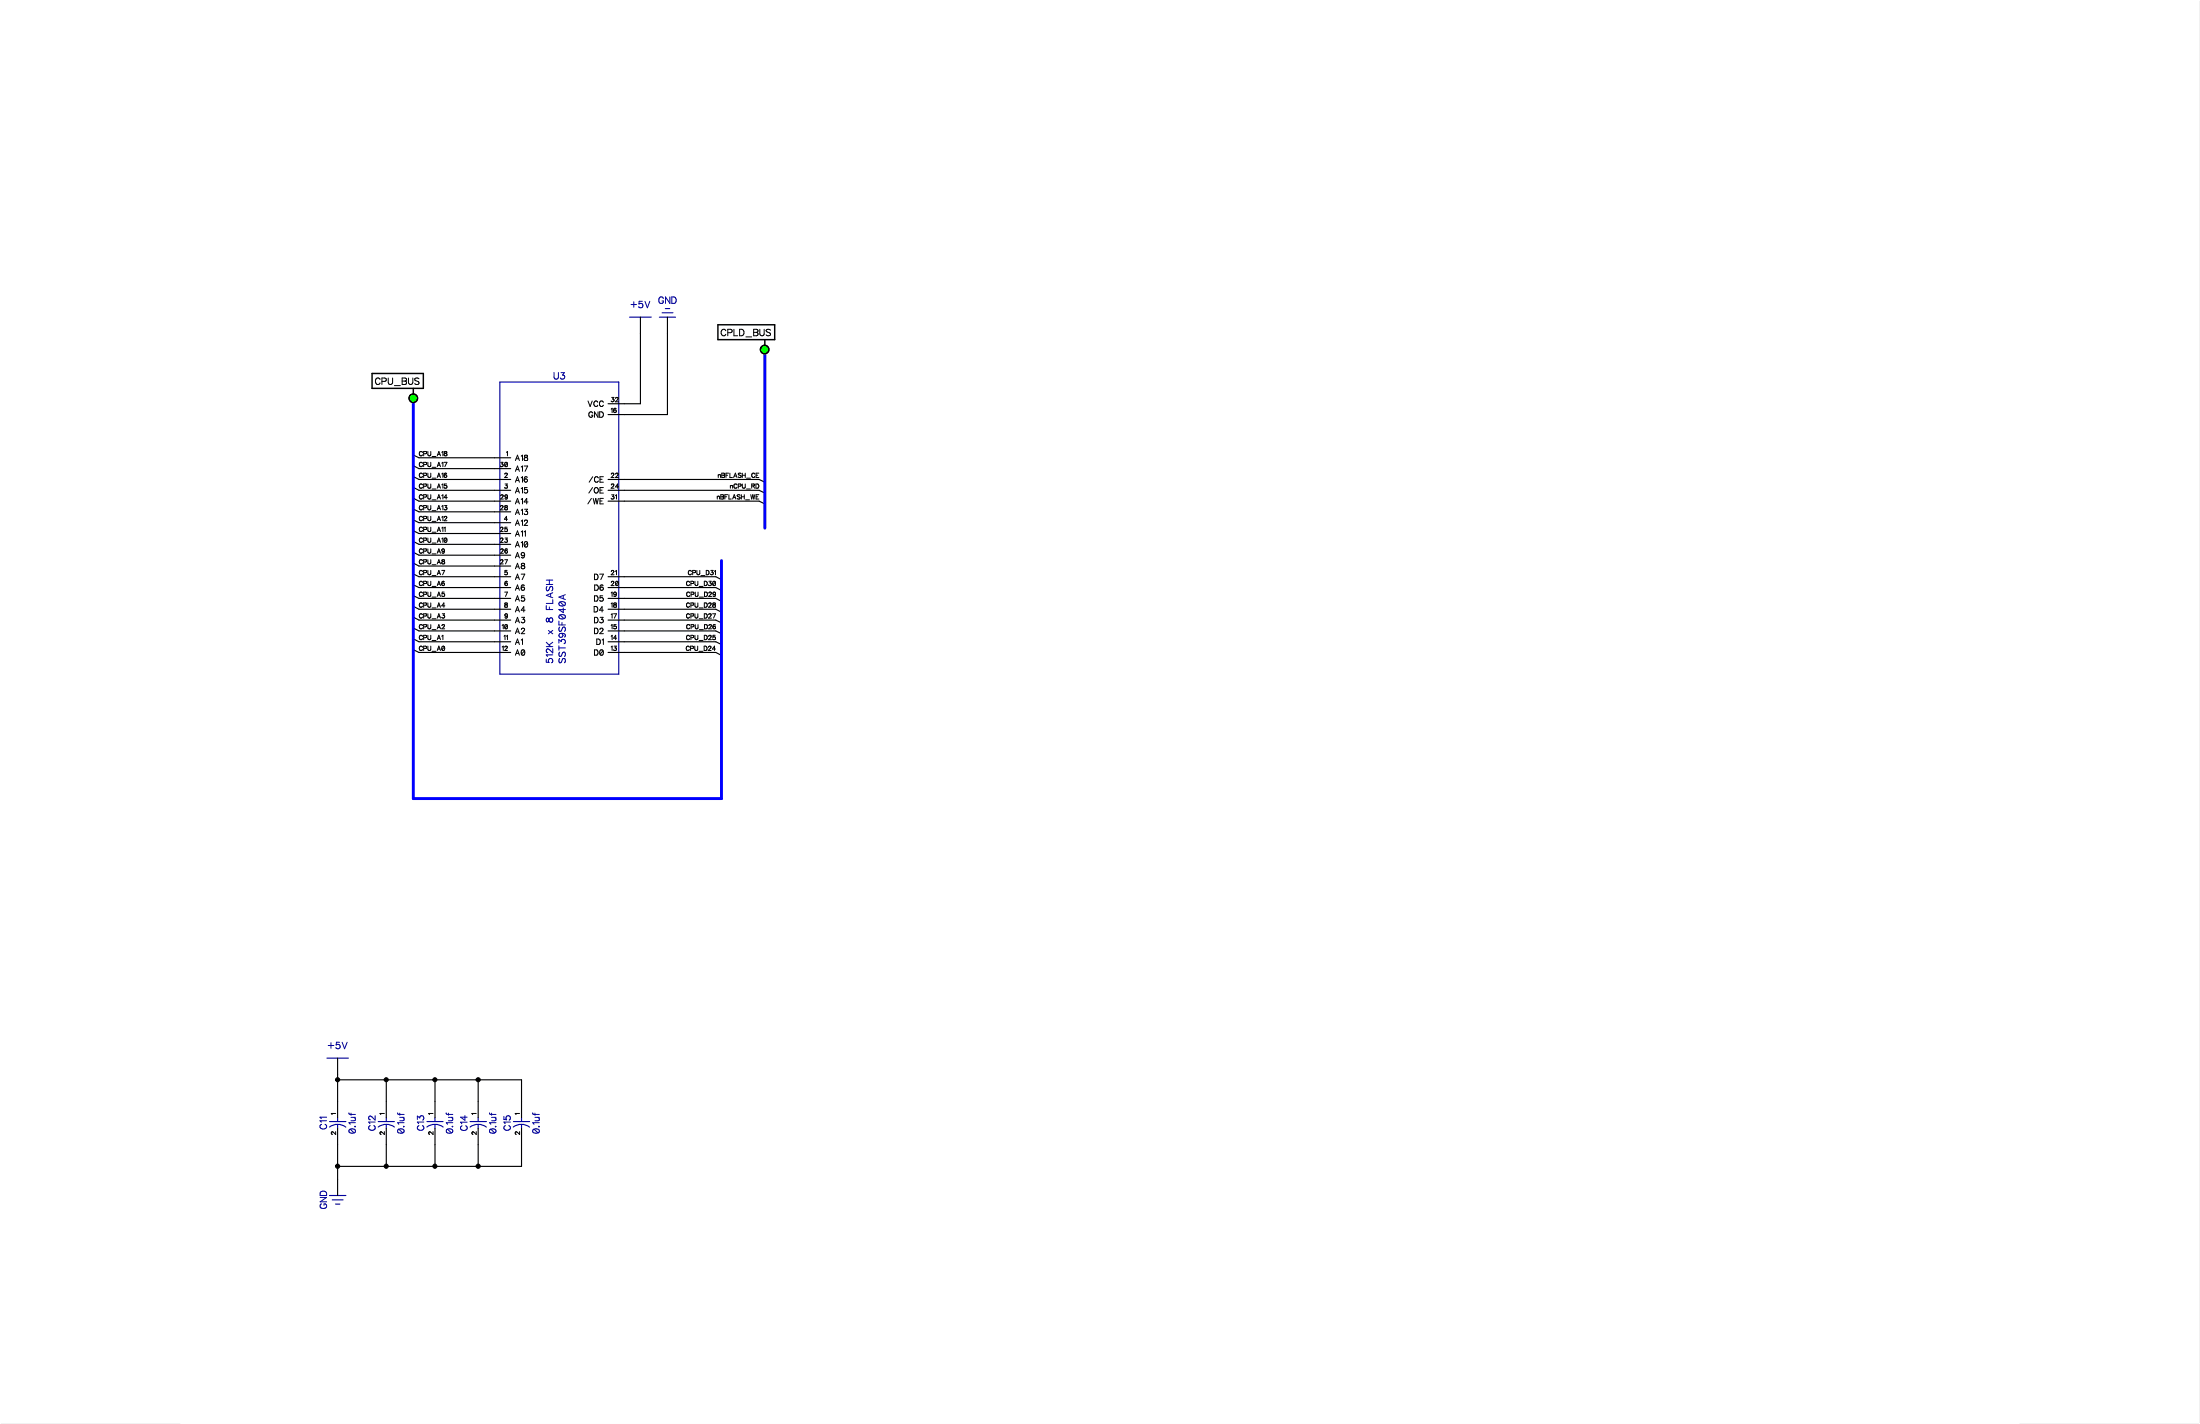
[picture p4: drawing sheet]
<svg xmlns="http://www.w3.org/2000/svg" width="432mm" height="279mm" viewBox="0 0 432 279" stroke-linecap="round" stroke-linejoin="round" font-family="sans-serif">
<g fill="#000" stroke="#000" stroke-width=".2">
<path d="M0 0h431.8v279.4h-431.8z"/>
<circle cx="66.3" cy="211.9" r=".41"/>
<circle cx="75.8" cy="211.9" r=".4"/>
<circle cx="85.4" cy="211.9" r=".4"/>
<circle cx="93.8" cy="211.9" r=".41"/>
<circle cx="66.3" cy="228.8" r=".41"/>
<circle cx="75.8" cy="228.8" r=".41"/>
<circle cx="85.4" cy="228.8" r=".41"/>
<circle cx="93.9" cy="228.8" r=".41"/>
</g>
<g fill="#fff" stroke="#fff" stroke-width=".2">
<path d="M0 0h431.8v279.4h-431.8z"/>
<path d="M35.5 0h360.8v279.4h-360.8z"/>
</g>
<g fill="none" stroke="#000" stroke-width=".2">
<path d="M74.6 74.5a.46 .46 0 0 0-.5-.3 .46 .46 0 0 0-.4 .4v.4a.45 .45 0 0 0 .4 .4 .45 .45 0 0 0 .5-.3M75 74.8h.7l.1-.4-.3-.2h-.5v1.2M76.2 74.2v.9a.43 .43 0 0 0 .4 .3 .43 .43 0 0 0 .5-.3v-.9M77.4 75.7h1.2M78.9 74.2h.6l.3 .2-.1 .2-.2 .2 .3 .2-.1 .4h-.8zM78.9 74.8h.6M80.2 74.2v.9l.3 .3 .5-.2v-1M82.2 74.3l-.3-.1-.5 .1 .1 .3 .6 .3v.5h-.4l-.3-.2M115.4 78.7l.4 1.1 .4-1.1M117.3 78.9a.39 .39 0 0 0-.4-.2 .39 .39 0 0 0-.3 .4 .45 .45 0 0 0 .1 .6 .45 .45 0 0 0 .6-.1v-.1M118.4 78.9a.39 .39 0 0 0-.4-.2 .39 .39 0 0 0-.3 .4v.2a.39 .39 0 0 0 .3 .5 .39 .39 0 0 0 .4-.3M120 78h.5l-.3 .3a.29 .29 0 0 1 .3 .5 .29 .29 0 0 1-.5-.1"/>
<path d="M120.8 78.2l.4-.2 .1 .2-.5 .6h.6M142.5 64.9a.48 .48 0 0 0-.6-.3 .48 .48 0 0 0-.4 .5v.3a.48 .48 0 0 0 .4 .5 .48 .48 0 0 0 .6-.3M142.8 65.3l.8-.1 .1-.2-.1-.3-.8-.1v1.3M144 64.6v1.3h.8M145.2 64.6h.4a.68 .68 0 0 1 .4 .6 .68 .68 0 0 1-.4 .7h-.4zM146.4 66.1h1.1M147.9 64.6l.8 .1v.4l-.2 .1 .3 .3-.1 .3-.8 .1zM147.9 65.2h.6M149.1 64.6v.9l.4 .4 .3-.1 .2-.3v-.9M151.2 64.8l-.3-.2a.39 .39 0 0 0-.5 .3l.8 .6v.2l-.3 .2-.5-.2M82.9 88.8l-.1-.2a.39 .39 0 0 0-.5 .5 .39 .39 0 0 0 .6 .1M82.9 90.9l-.1-.2a.41 .41 0 0 0-.5 .4 .41 .41 0 0 0 .5 .4l.1-.2"/>
<path d="M82.9 93a.36 .36 0 0 0-.5 0 .36 .36 0 0 0 0 .5 .36 .36 0 0 0 .5 0M82.9 95.2a.36 .36 0 0 0-.5-.1 .36 .36 0 0 0 0 .5 .36 .36 0 0 0 .5 0M82.9 97.3a.38 .38 0 0 0-.6-.1 .38 .38 0 0 0 .1 .6l.3 .1 .2-.2M82.9 99.4a.38 .38 0 0 0-.6-.1 .38 .38 0 0 0 .1 .6l.3 .1 .2-.1M83.2 89h.5v-.4h-.5v.8M83.2 91.2l.5-.1v-.4h-.5v.9M83.2 93.3l.5-.1v-.3l-.5-.1v.9M83.2 95.4l.5-.1v-.3h-.5v.8M83.2 97.5h.5v-.3l-.5-.1v.8M83.2 99.6h.5v-.3l-.5-.1v.8M84 88.6v.7l.2 .1 .3-.1 .1-.7M84 90.7v.7l.2 .2 .3-.2 .1-.7"/>
<path d="M84 92.8v.8l.2 .1 .3-.1 .1-.8M84 95v.7l.2 .1 .3-.1 .1-.7M84 97.1v.6l.2 .2 .3-.1 .1-.7M84 99.2v.7l.2 .1 .3-.1 .1-.7M84.8 98.1h.8M84.8 95.9h.8M84.8 93.8h.8M84.8 91.7h.8M84.8 89.6h.8M85.8 97.9l.3-.8 .4 .8M85.8 95.8l.3-.8 .4 .8M85.8 93.7l.3-.9 .4 .9"/>
<path d="M85.8 91.6l.3-.9 .4 .9M85.8 89.4l.3-.8 .4 .8M85.9 99.8h.4M85.9 97.6h.4M85.9 95.5h.4M85.9 93.4h.4M85.9 91.3h.4M85.9 89.2h.4M86.7 88.7l.2-.1v.8M86.7 90.9l.2-.2v.9M86.7 93l.2-.2v.9M86.7 95.1l.2-.1v.8"/>
<path d="M86.7 97.3l.2-.2v.8M86.7 99.3l.2-.1v.8M87.2 93.4l.2 .3 .3-.3M87.2 93.4l.2-.2 .3 .2M87.2 90.7h.5l-.4 .9M87.2 88.6v.3l.5 .2a.27 .27 0 0 1-.2 .4 .27 .27 0 0 1-.3-.4l.5-.3v-.2zM87.2 99.2h.5l-.3 .3a.28 .28 0 0 1 .3 .3 .28 .28 0 0 1-.2 .3 .28 .28 0 0 1-.3-.2M87.7 93l-.4-.1-.1 .5M87.7 95h-.5v.3a.3 .3 0 0 1 .5 0 .3 .3 0 0 1-.1 .5 .3 .3 0 0 1-.4-.2M87.7 93.4h.1M87.8 97.6h-.6l.4-.5v.8M98.2 99.4l.2-.2 .3 .1-.5 .7h.6"/>
<path d="M98.3 97.3a.27 .27 0 0 1 .2-.2 .27 .27 0 0 1 .3 .2l-.6 .6h.6M98.3 90.7h.4l-.2 .3 .2 .1 .1 .2-.3 .3-.3-.2M99.1 93l.2-.2 .2 .1v.3l-.4 .5h.5M99.1 99.3v.2l.5 .3a.27 .27 0 0 1-.3 .3 .27 .27 0 0 1-.2-.3l.5-.4-.2-.2zM99.1 95h.5l-.3 .3a.28 .28 0 0 1 .3 .2 .28 .28 0 0 1-.2 .3 .28 .28 0 0 1-.3-.2M99.4 88.7l.2-.1v.8M99.6 90.9l-.1-.2h-.3l-.1 .7M99.6 90.9l-.1 .6h-.3l-.1-.1M99.6 100h-.1M99.6 90.9l-.5 .5M99.6 97.3l-.1 .6-.4-.1M101.2 98.9l.4-1.1 .3 1.1"/>
<path d="M101.2 96.7l.4-1 .3 1M101.2 94.6l.4-1.1 .3 1.1M101.2 92.5l.4-1.1 .3 1.1M101.2 90.4l.4-1.1 .3 1.1M101.3 98.5h.5M101.3 96.4h.5M101.3 94.3h.5M101.3 92.1h.5M101.3 90h.5M102.3 89.5l.3-.2v1.1M102.3 91.6l.3-.2v1.1M102.3 93.8l.3-.3v1.1"/>
<path d="M102.3 95.9l.3-.2v1M102.3 98l.3-.2v1.1M102.9 96.5v.1M102.9 91.4h.7l-.5 1.1M102.9 96.6l.1 .1M103 89.3v.4l.4 .1 .2 .2a.33 .33 0 0 1-.4 .4 .33 .33 0 0 1-.3-.5l.6-.3v-.3zM103 99.9h.5l-.3 .4a.36 .36 0 0 1 .4 .4 .36 .36 0 0 1-.3 .3 .36 .36 0 0 1-.4-.2M103.5 93.7l-.3-.2a.6 .6 0 0 0-.3 .8M103.5 95.7h-.5l-.1 .4a.37 .37 0 0 1 .6 0 .37 .37 0 0 1 0 .5 .37 .37 0 0 1-.5 .1M103.6 98.5h-.7l.5-.7v1.1M116.1 97.8l-.7 1.1M116.3 95.7l-.7 1"/>
<path d="M116.3 93.5l-.7 1.1M116.3 81.1a.39 .39 0 0 0-.4-.3 .39 .39 0 0 0-.3 .4 .45 .45 0 0 0 .1 .6 .45 .45 0 0 0 .6-.1v-.2h-.2M116.4 97.8l.3 1.1 .2-1.1 .3 1.1 .2-1.1M116.8 95.7a.49 .49 0 0 1 .7 .5 .49 .49 0 0 1-.8 .4l-.1-.5zM117.4 80.8v1.1l-.7-1.1v1.1M117.4 93.8a.39 .39 0 0 0-.4-.3 .39 .39 0 0 0-.3 .4v.3a.39 .39 0 0 0 .3 .4 .39 .39 0 0 0 .4-.2M117.7 80.8h.3a.57 .57 0 0 1 .4 .5 .57 .57 0 0 1-.4 .6h-.3zM117.8 94h.4M117.8 96.2h.4M117.8 98.3h.4M118.4 93.5h-.6v1.1h.6M118.4 95.7h-.6v1h.6"/>
<path d="M118.4 97.8h-.6v1.1h.6M120 80.3l.1-.2v.9M120 95.1l.3-.1 .2 .2-.5 .6h.5M120 95.1v.1M120 97.1h.5l-.3 .3a.28 .28 0 0 1 .3 .3 .28 .28 0 0 1-.2 .3 .28 .28 0 0 1-.3-.2M120 92.9v.1M120.1 92.9h.3M120.1 92.9h-.1M120.4 92.9h.1M120.4 92.9v.4l-.4 .4h.5M120.8 97.3l.2-.2v.8M120.8 93l.2-.2 .3 .2-.5 .7h.6"/>
<path d="M120.9 80.2l-.3-.1-.2 .6M121.4 95.5h-.6l.4-.5v.8M140.8 97.3v.6M140.8 97.5l.2-.2 .2 .1v.5M141 93.3l.4-.1v.5M141 93.1v.6M141.5 97.1h.3l.2 .2-.2 .2 .2 .1v.3h-.5zM141.5 97.5h.3M141.7 92.8l.5 .1v.3h-.2l.2 .3-.2 .2h-.3zM141.7 93.2h.3M142.3 97.5h.3M142.5 93.2h.3"/>
<path d="M142.8 97.1h-.5v.8M143 92.8h-.5v.9M143.1 97.1v.8h.4M143.3 92.8v.9h.5M143.4 95.4l.4-.1v.5M143.4 95.2v.6M143.8 97.9l.3-.8 .3 .8M143.9 97.6h.4M144 93.7l.3-.9 .4 .9M144.1 93.4h.4M144.7 95.2a.34 .34 0 0 0-.5-.2 .34 .34 0 0 0-.2 .5 .31 .31 0 0 0 .3 .3 .31 .31 0 0 0 .4-.2M144.9 95.4h.4l.2-.3-.6-.1v.8"/>
<path d="M144.9 93.1l.1 .1M145 93.2l.4 .1 .1 .3-.2 .1-.4-.1M145.3 97.2l-.2-.1-.4 .1 .1 .2 .4 .2v.3l-.5-.1M145.5 93l-.5-.1-.1 .2M145.5 97.1v.8M145.5 97.5h.6M145.7 95v.6l.3 .2 .2-.1 .1-.7M145.7 93.2h.6M145.7 92.8v.9M146.1 97.1v.8M146.3 92.8v.9M146.3 98.1h.8"/>
<path d="M146.5 95.9h.8M146.5 93.8h.8M147.4 97.1l.1 .8 .3-.8 .2 .8 .1-.8M147.5 95.3h.6v-.3h-.6v.8M147.8 95.3l.3 .5M148.1 93a.34 .34 0 0 0-.4-.1 .34 .34 0 0 0-.2 .4 .31 .31 0 0 0 .3 .4 .31 .31 0 0 0 .3-.2M148.4 95h.3a.44 .44 0 0 1 .2 .4 .44 .44 0 0 1-.2 .4h-.3zM148.4 93.2h.3M148.4 97.5h.3M148.9 97.1h-.5v.8h.5M148.9 92.8h-.5v.9h.5M82.9 101.5l-.1-.2a.39 .39 0 0 0-.5 .5 .39 .39 0 0 0 .6 .2"/>
<path d="M82.9 103.6l-.1-.1a.41 .41 0 0 0-.5 .4 .41 .41 0 0 0 .5 .4l.1-.2M82.9 105.8a.36 .36 0 0 0-.5-.1 .36 .36 0 0 0 0 .5 .36 .36 0 0 0 .5 0M82.9 107.9a.36 .36 0 0 0-.5-.1 .36 .36 0 0 0 0 .6 .36 .36 0 0 0 .5-.1M82.9 110a.36 .36 0 0 0-.5 0 .36 .36 0 0 0 0 .5 .36 .36 0 0 0 .5 0M82.9 112.1a.38 .38 0 0 0-.6 0 .38 .38 0 0 0 .1 .5l.3 .2 .2-.2M82.9 114.3a.32 .32 0 0 0-.3-.3 .32 .32 0 0 0-.3 .4l.2 .5h.3l.1-.2M82.9 116.4l-.1-.2a.39 .39 0 0 0-.5 .4 .39 .39 0 0 0 .6 .2M82.9 118.5l-.1-.2a.39 .39 0 0 0-.5 .4 .39 .39 0 0 0 .6 .3v-.1M83.2 101.8l.5-.1v-.4h-.5v.9M83.2 103.9h.5v-.4l-.5-.1v.9M83.2 106h.5v-.4h-.5v.8M83.2 108.1h.5v-.3l-.5-.1v.9"/>
<path d="M83.2 110.3l.5-.1v-.3l-.5-.1v.8M83.2 112.4l.5-.1v-.3l-.5-.1v.9M83.2 114.5h.5v-.4l-.5-.1v.9M83.2 116.6h.5v-.4h-.5v.8M83.2 118.7h.5v-.3l-.5-.1v.9M84 101.3v.7l.2 .2 .3-.2 .1-.7M84 103.4v.8l.2 .1 .3-.1 .1-.8M84 105.6v.7l.2 .1 .3-.1 .1-.7M84 107.7v.7l.2 .2 .3-.2 .1-.7M84 109.8v.8h.2h.3l.1-.8M84 111.9v.7l.2 .2 .3-.2 .1-.7M84 114v.8l.2 .1 .3-.1 .1-.8"/>
<path d="M84 116.2v.7l.2 .1 .3-.1 .1-.7M84 118.3v.7l.2 .2 .3-.2 .1-.7M84.8 119.3h.8M84.8 117.2h.8M84.8 115.1h.8M84.8 112.9h.8M84.8 110.8h.8M84.8 108.7h.8M84.8 106.6h.8M84.8 104.4h.8M84.8 102.3h.8M84.8 100.2h.8"/>
<path d="M85.8 119.2l.3-.9 .4 .9M85.8 117l.3-.8 .4 .8M85.8 114.9l.3-.9 .4 .9M85.8 112.8l.3-.9 .4 .9M85.8 110.6l.3-.8 .4 .8M85.8 108.6l.3-.9 .4 .9M85.8 106.4l.3-.8 .4 .8M85.8 104.3l.3-.9 .4 .9M85.8 102.2l.3-.9 .4 .9M85.8 100l.3-.8 .4 .8M85.9 118.9h.4M85.9 116.7h.4"/>
<path d="M85.9 114.6h.4M85.9 112.5h.4M85.9 110.4h.4M85.9 108.3h.4M85.9 106.1h.4M85.9 104h.4M85.9 101.9h.4M86.7 101.5l.2-.2v.9M86.7 103.6l.2-.2v.9M86.7 105.7l.2-.1v.8M86.7 111.9h.6l-.4 .9M86.8 109.9l-.1 .1 .6 .4a.28 .28 0 0 1-.3 .3 .28 .28 0 0 1-.3-.4l.5-.3v-.1z"/>
<path d="M86.8 107.7l.4 .1-.1 .4a.26 .26 0 0 1-.3-.1 .26 .26 0 0 1 0-.4zM87.2 103.6l.2-.2v.9M87.2 114.2l-.4-.1-.1 .5M87.2 116.2h-.4l-.1 .4a.3 .3 0 0 1 .5-.1 .3 .3 0 0 1 0 .5 .3 .3 0 0 1-.5-.1M87.2 101.5l.2-.2 .3 .2-.5 .7h.5M87.2 108l-.1 .5-.4-.1M87.3 118.9h-.6l.4-.6v.9M87.7 105.7l-.4-.1-.1 .7M87.7 105.7v.6l-.2 .1-.3-.1M87.7 105.7l-.5 .6M98.2 110l.2-.2 .3 .2-.5 .6h.6M98.2 105.7l.4-.1 .1 .2-.5 .6h.6"/>
<path d="M98.2 103.6l.4-.2 .1 .3-.5 .6h.6M98.2 105.7v.1M98.3 107.9a.27 .27 0 0 1 .2-.2 .27 .27 0 0 1 .3 .2l-.6 .7h.6M99.1 116.2h.5l-.4 .8M99.1 109.8h.5l-.4 .8M99.1 114.6l.2 .3M99.1 108.3l.2 .3M99.1 118.3v.3l.5 .2a.27 .27 0 0 1-.3 .4 .27 .27 0 0 1-.2-.4l.5-.3-.1-.2zM99.1 105.6h.5l-.3 .3a.28 .28 0 0 1 .3 .4 .28 .28 0 0 1-.5 0M99.3 114.9h.1M99.3 114.4h.1M99.3 108.6h.1"/>
<path d="M99.3 114.4l-.2 .2M99.3 108h.1M99.3 108l-.2 .3M99.4 108l.2 .3-.2 .3M99.4 114.4l.2 .2-.2 .3M99.5 111.9h-.4v.4a.29 .29 0 0 1 .4 0 .29 .29 0 0 1 0 .4 .29 .29 0 0 1-.4-.1M99.5 103.4h-.4v.4a.29 .29 0 0 1 .4 0 .29 .29 0 0 1 0 .4 .29 .29 0 0 1-.4-.1M99.6 114.2l-.4-.1-.1 .5M99.6 107.8l-.4-.1-.1 .6M99.6 101.9h-.6l.4-.6v.9M101.2 118l.4-1.1 .3 1.1M101.2 115.8l.4-1 .3 1"/>
<path d="M101.2 113.7l.4-1.1 .3 1.1M101.2 111.6l.4-1.1 .3 1.1M101.2 109.5l.4-1.1 .3 1.1M101.2 107.3l.4-1 .3 1M101.2 105.2l.4-1 .3 1M101.2 103.1l.4-1.1 .3 1.1M101.2 101l.4-1.1 .3 1.1M101.3 119.7h.5M101.3 117.6h.5M101.3 115.5h.5M101.3 113.3h.5M101.3 111.2h.5"/>
<path d="M101.3 109.1h.5M101.3 107h.5M101.3 104.9h.5M101.3 102.7h.5M101.3 100.6h.5M102.3 106.5l.3-.2v1M102.3 108.7h.1M102.3 100.1l.3-.2v1.1M102.3 102.2l.3-.2v1.1M102.3 104.4l.3-.2v1M102.3 112.6h.7l-.5 1.1M102.3 108.7l.3 .4 .4-.4"/>
<path d="M102.3 108.7l.3-.3 .4 .3M102.4 110.6v.3l.6 .2a.34 .34 0 0 1-.1 .5 .34 .34 0 0 1-.5-.1 .34 .34 0 0 1 .1-.5l.4-.1 .1-.2-.3-.2zM102.9 104.4l.2-.2v1M102.9 116.9h-.5l-.1 .4a.38 .38 0 0 1 .6 0 .38 .38 0 0 1 0 .6 .38 .38 0 0 1-.6-.1M102.9 114.9l-.3-.1a.5 .5 0 0 0-.3 .7M102.9 102.3l.2-.3 .3 .1 .1 .1-.6 .9h.7M103 108.7a.54 .54 0 0 1-.4 .8l-.3-.2M103.1 119.7h-.8l.5-.7v1.1M103.5 106.5l-.2-.2h-.3l-.1 .4v.5M103.5 106.5l-.1 .8h-.2l-.3-.1M103.5 106.5l-.6 .7M116.6 119h.4a.58 .58 0 0 1 .3 .5 .58 .58 0 0 1-.3 .6h-.4z"/>
<path d="M116.7 112.6a.58 .58 0 0 1 .6 .4 .58 .58 0 0 1-.1 .7h-.5zM116.7 116.9h.3a.56 .56 0 0 1 .4 .5 .56 .56 0 0 1-.4 .6h-.3zM116.7 114.8h.4a.55 .55 0 0 1 .4 .5 .55 .55 0 0 1-.4 .5h-.4zM117.7 112.6h.7l-.5 1.1M118.3 116.9h-.5v.4a.38 .38 0 0 1 .5 .1 .38 .38 0 0 1 0 .5 .38 .38 0 0 1-.6-.1M118.4 114.9l-.4-.1a.5 .5 0 0 0-.2 .7M118.4 119.7h-.7l.5-.7v1.1M120 116.3l.1-.1v.8M120 118.5l.1-.2v.9M120 114.3l.1-.3 .4 .2-.5 .7h.5M120 112.1l.3-.2 .2 .3-.5 .6h.5M120 112.1h.1"/>
<path d="M120.4 116.4l.3-.2 .3 .3M120.4 116.5l.3 .2 .3-.2M120.4 116.4v.1M120.5 118.3v.3l.5 .2a.28 .28 0 0 1-.3 .4 .28 .28 0 0 1-.2-.4l.5-.3-.1-.2zM120.8 112.1l.2-.2v.9M121 116.5l-.2 .5-.3-.1M121.3 114.2l-.2-.2-.3 .2v.5M121.3 114.2v.7l-.5-.2M121.3 114.2l-.5 .5M135.4 118.5a.31 .31 0 0 0-.4-.2 .31 .31 0 0 0-.3 .3l.1 .4 .2 .2 .4-.3M135.4 114.3l-.3-.3a.42 .42 0 0 0-.4 .5 .42 .42 0 0 0 .5 .4l.2-.2M135.4 116.4a.31 .31 0 0 0-.4-.2 .31 .31 0 0 0-.2 .3v.2a.31 .31 0 0 0 .2 .3 .31 .31 0 0 0 .4-.2"/>
<path d="M135.6 118.7h.5v-.3l-.5-.1v.9M135.6 114.5h.5v-.4l-.5-.1v.9M135.6 116.6h.5l.1-.3-.6-.1v.8M135.7 112.1a.34 .34 0 0 0-.5-.1 .34 .34 0 0 0-.1 .5 .31 .31 0 0 0 .2 .3 .31 .31 0 0 0 .4-.2M136 112.4l.5-.1v-.3l-.5-.1v.9M136.4 118.3v.6l.3 .3 .2-.2 .1-.7M136.4 114v.6l.3 .3 .2-.1 .1-.8M136.5 116.2v.7l.2 .1 .3-.1v-.7M136.8 111.9v.7l.2 .2 .4-.2v-.7M137.2 119.3h.8M137.2 115.1h.8M137.3 117.2h.7"/>
<path d="M137.6 112.9h.8M138.2 118.3h.3a.46 .46 0 0 1 .3 .4 .46 .46 0 0 1-.3 .5h-.3zM138.2 114h.3a.46 .46 0 0 1 .3 .5 .46 .46 0 0 1-.3 .4h-.3zM138.3 116.2h.3a.46 .46 0 0 1 .3 .4 .46 .46 0 0 1-.3 .4h-.3zM138.6 111.9a.44 .44 0 0 1 .6 .4 .44 .44 0 0 1-.6 .5zM139.1 118.5l.3-.2 .2 .3-.5 .6h.5M139.1 116.3l.4-.1 .1 .2-.5 .6h.6M139.1 114h.5l-.2 .4a.28 .28 0 0 1 .2 .4 .28 .28 0 0 1-.5-.1M139.1 116.3v.1M139.5 111.9h.5l-.3 .4h.2M139.9 116.4l.3-.2 .2 .3M139.9 116.5l.2 .2 .3-.2"/>
<path d="M139.9 116.4v.1M139.9 112.3h.1M140 118.3v.3l.4 .2a.27 .27 0 0 1-.2 .4 .27 .27 0 0 1-.3-.4l.5-.3v-.2zM140 112.3a.31 .31 0 0 1-.2 .5 .31 .31 0 0 1-.4-.2M140.2 112.1l.2-.2v.9M140.4 114.2l-.2-.2-.2 .1-.1 .6M140.4 114.2l-.1 .7h-.3l-.1-.2M140.4 114.2l-.5 .5M140.4 116.5l-.1 .5-.3-.1M82.9 127a.38 .38 0 0 0-.6-.1 .38 .38 0 0 0 .1 .6l.3 .1 .2-.2M82.9 120.6a.36 .36 0 0 0-.5 0 .36 .36 0 0 0 0 .5 .36 .36 0 0 0 .5 0M82.9 122.7a.36 .36 0 0 0-.5 0 .36 .36 0 0 0 0 .5 .36 .36 0 0 0 .5 0"/>
<path d="M82.9 124.9a.38 .38 0 0 0-.6-.1 .38 .38 0 0 0 .1 .6l.3 .1 .2-.2M83.2 127.2h.5v-.3l-.5-.1v.8M83.2 120.9l.5-.1v-.3l-.5-.1v.9M83.2 123l.5-.1v-.3h-.5v.8M83.2 125.1h.5v-.4h-.5v.8M84 126.8v.7l.2 .1 .3-.1 .1-.7M84 120.4v.8l.2 .1 .3-.1 .1-.8M84 122.6v.7l.2 .1 .3-.1 .1-.7M84 124.7v.6l.2 .2 .3-.1 .1-.7M84.8 127.8h.8M84.8 125.7h.8M84.8 123.5h.8"/>
<path d="M84.8 121.4h.8M85.8 127.6l.3-.8 .4 .8M85.8 125.5l.3-.8 .4 .8M85.8 123.4l.3-.8 .4 .8M85.8 121.3l.3-.9 .4 .9M85.9 127.3h.4M85.9 125.2h.4M85.9 123.1h.4M85.9 121h.4M86.7 124.8l.2-.1v.8M86.7 122.7a.27 .27 0 0 1 .3-.2 .27 .27 0 0 1 .2 .2l-.5 .7h.6M86.8 120.4h.4l-.2 .3a.28 .28 0 0 1 .3 .4 .28 .28 0 0 1-.4 .2l-.2-.2"/>
<path d="M87.2 126.9l-.2-.1-.3 .1v.6M87.2 126.9v.7l-.5-.1M87.2 126.9l-.5 .6M98.6 126.9l.2-.1v.8M98.6 122.7l.2-.1v.8M98.9 124.8l.2-.1v.8M99.1 127l.2-.2 .2 .1v.2l-.4 .5h.5M99.4 124.8l.2-.1v.8M99.6 122.7l-.1-.1h-.3l-.1 .6M99.6 122.7l-.1 .6h-.3l-.1-.1M99.6 122.7l-.5 .5M99.6 120.7l-.1 .5-.2 .1-.2-.1"/>
<path d="M101.2 128.6l.4-1.1 .3 1.1M101.2 126.5l.4-1.1 .3 1.1M101.2 124.3l.4-1 .3 1M101.2 122.2l.4-1.1 .3 1.1M101.2 120.1l.4-1.1 .3 1.1M101.3 128.2h.5M101.3 126.1h.5M101.3 124h.5M101.3 121.9h.5M102.3 125.6l.3-.2v1.1M102.3 123.5a.33 .33 0 0 1 .3-.3 .33 .33 0 0 1 .4 .3l-.7 .8h.7M102.4 121.1h.6l-.4 .4a.36 .36 0 0 1 .3 .6 .36 .36 0 0 1-.6-.1"/>
<path d="M103 127.7v.7l-.2 .1h-.3l-.2-.1M103 127.7l-.2-.2h-.3l-.2 .2v.7M103 127.7l-.7 .7M116.7 127.5a.58 .58 0 0 1 .6 .3 .58 .58 0 0 1-.1 .7l-.5 .1zM116.7 121.1a.58 .58 0 0 1 .6 .3 .58 .58 0 0 1-.1 .7l-.5 .1zM116.7 123.3a.58 .58 0 0 1 .6 .3 .58 .58 0 0 1-.1 .7h-.5zM117.1 125.4h.4a.58 .58 0 0 1 .3 .5 .58 .58 0 0 1-.3 .6h-.4zM117.8 123.5v-.2h.4l.2 .3-.7 .7h.7M117.8 121.1h.6l-.4 .4a.36 .36 0 0 1 .3 .6 .36 .36 0 0 1-.6-.1M118.2 125.6l.2-.2v1.1M118.4 127.7v.4l-.1 .4h-.4l-.1-.1M118.4 127.7l-.1-.2h-.4l-.2 .5 .1 .4"/>
<path d="M118.4 127.7l-.6 .7M120 126.9l.1-.1v.8M120 120.6l.1-.2v.9M120 122.7l.1-.1v.8M120 124.8l.1-.1v.8M120.4 120.4h.6l-.4 .9M120.5 126.8h.5l-.3 .3a.28 .28 0 0 1 .3 .3 .28 .28 0 0 1-.3 .3 .28 .28 0 0 1-.3-.2M120.9 122.6h-.4v.3a.3 .3 0 0 1 .4 0 .3 .3 0 0 1 0 .5 .3 .3 0 0 1-.5-.2M121 125.2h-.6l.4-.5v.8M135.3 127a.34 .34 0 0 0-.5-.2 .34 .34 0 0 0-.1 .5l.2 .3 .4-.2M135.4 124.9a.34 .34 0 0 0-.5-.2 .34 .34 0 0 0-.2 .5 .31 .31 0 0 0 .3 .3 .31 .31 0 0 0 .4-.2M135.4 120.6a.34 .34 0 0 0-.5-.1 .34 .34 0 0 0-.2 .4 .31 .31 0 0 0 .3 .4 .31 .31 0 0 0 .4-.2"/>
<path d="M135.4 122.7a.34 .34 0 0 0-.5-.1 .34 .34 0 0 0-.1 .5 .31 .31 0 0 0 .2 .3 .31 .31 0 0 0 .4-.2M135.5 127.2h.5l.1-.3-.6-.1v.8M135.6 125.1h.5v-.4h-.5v.8M135.6 120.9l.5-.1v-.3l-.5-.1v.9M135.6 123l.5-.1 .1-.2-.6-.1v.8M136.4 126.8v.7l.2 .1 .3-.1v-.7M136.4 124.7v.6l.3 .2 .2-.1 .1-.7M136.4 120.4v.6l.3 .3 .2-.1 .1-.8M136.5 122.6v.7l.2 .1 .3-.1v-.7M137.2 127.8h.8M137.2 125.7h.8M137.2 121.4h.8"/>
<path d="M137.3 123.5h.7M138.2 126.8a.48 .48 0 0 1 .5 .2 .48 .48 0 0 1-.1 .6h-.4zM138.2 124.7h.3a.46 .46 0 0 1 .3 .4 .46 .46 0 0 1-.3 .4h-.3zM138.2 120.4h.3a.46 .46 0 0 1 .3 .5 .46 .46 0 0 1-.3 .4h-.3zM138.3 122.6h.3a.44 .44 0 0 1 .3 .4 .44 .44 0 0 1-.3 .4h-.3zM139.1 127l.1-.2 .3 .1-.5 .7h.6M139.1 124.9l.1-.2a.25 .25 0 0 1 .4 .1 .25 .25 0 0 1-.1 .3l-.4 .4h.5M139.1 120.6l.3-.2 .2 .3-.5 .6h.5M139.1 120.6h.1M139.1 122.7l.2-.1 .3 .1-.5 .7h.6M139.9 120.4h.5l-.4 .9M139.9 125.3v.1"/>
<path d="M139.9 125.4l.1 .1M140.4 124.7h-.4l-.1 .3a.3 .3 0 0 1 .4 0 .3 .3 0 0 1 .1 .4 .3 .3 0 0 1-.4 .1M140.4 122.7l-.4-.1-.1 .5M140.4 127.3h-.6l.4-.5v.8M65.9 218.5h-.9l.2 .2M75.4 218.5h-.8l.1 .2M85 218.5h-.9l.2 .2M93.5 218.5h-.9l.2 .2M102 218.5h-.9l.2 .2M65.9 222v.6l-.7-.5-.2 .3 .2 .2M75.4 222v.6l-.6-.5-.2 .1v.2l.2 .2M85 222v.6l-.6-.5-.3 .1 .2 .4"/>
<path d="M93.5 222v.6l-.7-.5-.2 .3 .2 .2M101.2 222.2l-.1 .2 .2 .2M101.2 222.1v.1M102 222v.6l-.4-.4-.4-.1"/>
<circle cx="99.3" cy="97.3" r=".26"/>
<circle cx="103.2" cy="94.3" r=".33"/>
<circle cx="120.7" cy="80.7" r=".27"/>
<circle cx="87" cy="114.6" r=".27"/>
<circle cx="102.6" cy="115.5" r=".33"/>
<circle cx="118.1" cy="115.5" r=".33"/>
<circle cx="99.3" cy="120.7" r=".26"/>
<circle cx="140.2" cy="123.1" r=".27"/>
</g>
<g fill="none" stroke="#000" stroke-width=".22">
<path d="M125.7 62.2v17h-6.4M131 62.2v19.1h-11.7M81.1 99.9l1.1 .5h18M81.1 97.8l1.1 .5h18M81.1 95.6l1.1 .6h18M81.1 93.5l1.1 .6h18M81.1 91.4l1.1 .5h18M81.1 89.3l1.1 .5h18M119.3 98.3h29.7l1.1 .6M119.3 96.2h29.7l1.1 .5M119.3 94.1h29.7l1.1 .5M81.1 119l1.1 .5h18"/>
<path d="M81.1 116.9l1.1 .5h18M81.1 114.7l1.1 .6h18M81.1 112.6l1.1 .6h18M81.1 110.5l1.1 .6h18M81.1 108.4l1.1 .5h18M81.1 106.2l1.1 .6h18M81.1 104.1l1.1 .6h18M81.1 102l1.1 .6h18M119.3 119.5h21.2l1.1 .6M119.3 117.4h21.2l1.1 .6M119.3 115.3h21.2l1.1 .6M119.3 113.2h21.2l1.1 .5"/>
<path d="M81.1 127.5l1.1 .5h18M81.1 125.3l1.1 .6h18M81.1 123.2l1.1 .6h18M81.1 121.1l1.1 .6h18M119.3 128h21.2l1.1 .6M119.3 125.9h21.2l1.1 .6M119.3 123.8h21.2l1.1 .5M119.3 121.7h21.2l1.1 .5M66.3 207.6v11.7M66.3 211.9h36.1v7.4M75.8 211.9v7.4M85.4 211.9v7.4"/>
<path d="M93.9 211.9v7.4M66.3 221.4v13.2M75.8 221.4v7.5M85.4 221.4v7.5M93.9 221.4v7.5M102.4 221.4v7.5h-36.1"/>
</g>
<path d="M81.1 78.1v78.6h60.5v-46.7M150.1 68.6v35" fill="none" stroke="#00f" stroke-width=".57"/>
<g fill="#0f0" stroke="#0f0" stroke-width=".29">
<circle cx="81.1" cy="78.1" r=".83"/>
<circle cx="150.1" cy="68.6" r=".83"/>
</g>
<g fill="none" stroke="#000" stroke-width=".29">
<path d="M73 73.3h10.1v2.9h-10.1zM81.1 76.2v1.1M140.9 63.7h11.2v2.9h-11.2zM150.1 66.6v1.2"/>
<circle cx="81.1" cy="78.1" r=".83"/>
<circle cx="150.1" cy="68.6" r=".82"/>
</g>
<g fill="none" stroke="#000096" stroke-width=".2">
<path d="M123.9 59.8h1M124.4 59.2v1.1M126.1 59.1h-.7v.6a.44 .44 0 0 1 .7 0 .44 .44 0 0 1-.1 .6 .44 .44 0 0 1-.7-.1M126.6 59.1l.5 1.3 .4-1.3M130.2 58.6a.51 .51 0 0 0-.7-.3 .51 .51 0 0 0-.2 .8 .45 .45 0 0 0 .5 .4 .45 .45 0 0 0 .4-.4h-.3M131.5 58.3v1.2l-.9-1.2v1.2M131.9 58.3a.7 .7 0 0 1 .8 .3 .7 .7 0 0 1-.2 .9h-.6zM108.7 73.1v.9a.43 .43 0 0 0 .5 .4 .43 .43 0 0 0 .4-.4v-.9M110.1 73.1h.7l-.4 .5a.42 .42 0 0 1 .4 .4 .42 .42 0 0 1-.3 .4 .42 .42 0 0 1-.5-.3M107.2 118.8v.8h1.3M107.2 114.7h1.3M107.2 113.8h1.3"/>
<path d="M107.4 115.1l-.2 .3a.39 .39 0 0 0 .3 .5l.6-.8h.2l.2 .3-.2 .5M107.8 113.8v.9M107.8 119.1v.5M108.1 116.5v.6M108.5 117.7v.7h-1.3M108.5 116.3l-1.3 .5 1.3 .5M109.9 118.1l-.2 .3 .1 .3 .4 .2 .5-.1M109.9 118.1l.3-.1a.56 .56 0 0 1 .8 .5l-.3 .3M109.9 118.1l.8 .7M110.6 119.3v.9l-.9-.6h1.3M110.6 116.9v.6M111 116.7l-1.3 .5 1.3 .4"/>
<path d="M107.2 129.3v.6l.6 .1a.45 .45 0 0 1-.1-.7 .45 .45 0 0 1 .7 .1 .45 .45 0 0 1-.2 .6M107.2 126.9h1.3M107.2 126l.9 .9M107.3 121.3v.7h.2l.6-.8a.4 .4 0 0 1 .4 .6 .4 .4 0 0 1-.7 .1l-.2-.6zM107.6 123.7l.9 .7M108.5 127.3v.8l-.6-.6-.5-.2a.38 .38 0 0 0-.2 .4 .38 .38 0 0 0 .3 .3M108.5 128.5h-1.3l.2 .3M108.5 126l-.7 .6M108.5 123.7l-.9 .7M109.7 126.2v-.7l.5 .4a.42 .42 0 0 1 .4-.4 .42 .42 0 0 1 .4 .3 .42 .42 0 0 1-.3 .5M109.7 121.9v.7h1.3M109.7 126.7v.9"/>
<path d="M109.7 127.1h1.3M109.9 129.2l-.2 .3a.39 .39 0 0 0 .3 .5l.6-.8h.2l.2 .3-.2 .5M109.9 123l-.2 .3 .2 .6 .3-.1 .4-.8h.2l.2 .3-.2 .6M109.9 128l-.2 .3a.39 .39 0 0 0 .3 .5l.6-.8h.2l.2 .3-.2 .5M109.9 120.7l-.2 .4a.67 .67 0 0 0 1 .3M109.9 120.7l.3-.1a.56 .56 0 0 1 .8 .5l-.3 .3M109.9 120.7l.8 .7M110.1 124.3a.62 .62 0 0 1 .9 .4l-.2 .3M110.3 122.1v.5M64.1 219.9h-1.3l.3 .3M64.1 219.2h-1.3l.3 .3M64.4 205.1h1.1"/>
<path d="M65 204.6v1.1M66.6 204.5h-.6v.5a.45 .45 0 0 1 .7 0 .45 .45 0 0 1-.1 .7 .45 .45 0 0 1-.7-.2M67.2 204.5l.4 1.3 .5-1.3M68.5 218.3v.3l.2 .1h1.1M68.9 219.2h.9M68.9 218.4v.4M69.5 219.2l.3 .3-.1 .3-.8 .1M73.6 218.9v.9l-.7-.8h-.3l-.2 .1v.4l.3 .2M78 218.3l.3 .4h1M78.5 219.2h.8M78.5 218.4v.4M79.1 219.2l.2 .3-.1 .3-.7 .1"/>
<path d="M81.9 219.6v-.6l.5 .4a.43 .43 0 0 1 .7-.4 .43 .43 0 0 1-.1 .8M87.6 218.3v.3l.2 .1h1.1M88 219.2h.9M88 218.4v.4M88.6 219.2l.3 .3-.1 .3-.8 .1M91.2 218.9v.9l-.8-.6h1.3M96.1 218.3v.3l.2 .1h1M96.5 219.2h.8M96.5 218.4v.4M97.1 219.2l.2 .3v.3l-.8 .1M98.9 219v.6l.5 .1a.45 .45 0 0 1 0-.7 .45 .45 0 0 1 .7 .1 .45 .45 0 0 1-.2 .7M104.6 218.3v.3l.2 .1h1.1"/>
<path d="M105 219.2h.9M105 218.4v.4M105.6 219.2l.3 .3-.1 .3-.8 .1M62.8 234.9h1.3l-1.3 .9h1.3M63 233.8a.7 .7 0 0 1 .8 0 .7 .7 0 0 1 .3 .8h-1.3zM63.1 220.6a.52 .52 0 0 0-.2 .7 .52 .52 0 0 0 .7 .2 .47 .47 0 0 0 .5-.4 .47 .47 0 0 0-.3-.5M63.1 236.2a.46 .46 0 0 0-.3 .5 .46 .46 0 0 0 .5 .4 .53 .53 0 0 0 .7-.1 .53 .53 0 0 0-.1-.7l-.3-.1v.3M68.7 221.6a.39 .39 0 0 0-.2 .3 .39 .39 0 0 0 .2 .4h.8M68.7 221.6l.3-.1a.56 .56 0 0 1 .8 .5l-.3 .3M68.7 221.6l.8 .7M69.7 221v.1zM69.8 220.3h-1.3l.2 .3"/>
<path d="M72.7 220.9a.52 .52 0 0 0-.3 .7 .52 .52 0 0 0 .8 .2 .48 .48 0 0 0 .4-.4 .48 .48 0 0 0-.3-.5M73.6 220.2h-1.2l.2 .3M78.3 221.6l-.3 .4a.67 .67 0 0 0 1.1 .3M78.3 221.6l.3-.1a.56 .56 0 0 1 .7 .5l-.2 .3M78.3 221.6l.8 .7M79.2 221v.1zM79.3 220.3h-1.3l.3 .3M82.2 220.9a.47 .47 0 0 0-.3 .5 .47 .47 0 0 0 .5 .4h.3a.48 .48 0 0 0 .5-.4 .48 .48 0 0 0-.3-.5M83.2 220.2h-1.3l.3 .3M87.8 221.6l-.2 .1v.3a.67 .67 0 0 0 1 .3M87.8 221.6l.3-.1a.56 .56 0 0 1 .8 .5l-.3 .3M87.8 221.6l.8 .7"/>
<path d="M88.8 221v.1zM88.9 220.3h-1.3l.2 .3M90.7 220.9a.52 .52 0 0 0-.3 .7 .52 .52 0 0 0 .8 .2 .47 .47 0 0 0 .5-.4 .47 .47 0 0 0-.3-.5M91.7 220.2h-1.3l.2 .3M96.3 221.6a.39 .39 0 0 0-.2 .3 .39 .39 0 0 0 .2 .4h.8M96.3 221.6l.3-.1a.56 .56 0 0 1 .7 .5l-.2 .3M96.3 221.6l.8 .7M97.2 221h.1zM97.3 220.3h-1.2l.2 .3M99.2 220.9a.48 .48 0 0 0-.3 .5 .48 .48 0 0 0 .5 .4h.3a.47 .47 0 0 0 .5-.4 .47 .47 0 0 0-.3-.5M100.2 220.2h-1.3l.2 .3M104.8 221.6a.39 .39 0 0 0-.3 .3 .39 .39 0 0 0 .3 .4h.8"/>
<path d="M104.8 221.6l.3-.1a.6 .6 0 0 1 .8 .4l-.1 .3-.2 .1M104.8 221.6l.8 .7M105.8 221v.1zM105.9 220.3h-1.3l.2 .3"/>
<circle cx="110.1" cy="124.7" r=".39"/>
</g>
<g fill="none" stroke="#000096" stroke-width=".22">
<path d="M98.1 75h23.3v57.3h-23.3zM123.6 62.2h4.2M129.4 62.2h3.2M130 61.4h2.1M130.6 60.5h.8M64.2 207.6h4.2M66.3 219.3v.8M75.8 219.3v.8M85.4 219.3v.8M93.9 219.3v.8M102.4 219.3v.8M64.7 221.1a2.64 2.64 0 0 1 3.2 0"/>
<path d="M64.7 220.1h3.2M64.7 234.6h3.2M65.2 235.4h2.1M65.8 236.3h.9M66.3 220.6v.8M74.2 221.1a2.64 2.64 0 0 1 3.2 0M74.2 220.1h3.2M75.8 220.6v.8M83.8 221.1a2.68 2.68 0 0 1 3.2 0M83.8 220.1h3.2M85.4 220.6v.8M92.3 221.1a2.64 2.64 0 0 1 3.2 0"/>
<path d="M92.3 220.1h3.2M93.9 220.6v.8M100.7 221.1a2.64 2.64 0 0 1 3.2 0M100.8 220.1h3.1M102.4 220.6v.8"/>
</g>
<g font-size="2.9">
<text x="139.9" y="66.3">CPLD_BUS</text>
<text x="72.2" y="75.8">CPU_BUS</text>
</g>
<g font-size="2.5">
<text x="129.2" y="59.9">GND</text>
<text x="123.7" y="60.8">+5V</text>
<text x="108.6" y="74.8">U3</text>
<text x="108.9" y="130.1" transform="rotate(-90 108.9 130.1)">512K x 8 FLASH</text>
<text x="111.4" y="130.1" transform="rotate(-90 111.4 130.1)">SST39SF040A</text>
<text x="64.3" y="206.2">+5V</text>
<text x="64.5" y="221.6" transform="rotate(-90 64.5 221.6)">C11</text>
<text x="74" y="221.9" transform="rotate(-90 74 221.9)">C12</text>
<text x="83.6" y="221.9" transform="rotate(-90 83.6 221.9)">C13</text>
<text x="92.1" y="221.9" transform="rotate(-90 92.1 221.9)">C14</text>
<text x="100.6" y="221.9" transform="rotate(-90 100.6 221.9)">C15</text>
<text x="70.1" y="222.5" transform="rotate(-90 70.1 222.5)">0.1uf</text>
<text x="79.7" y="222.5" transform="rotate(-90 79.7 222.5)">0.1uf</text>
<text x="89.2" y="222.5" transform="rotate(-90 89.2 222.5)">0.1uf</text>
<text x="97.7" y="222.5" transform="rotate(-90 97.7 222.5)">0.1uf</text>
<text x="106.2" y="222.5" transform="rotate(-90 106.2 222.5)">0.1uf</text>
<text x="64.5" y="237.2" transform="rotate(-90 64.5 237.2)">GND</text>
</g>
<g font-size="2.1">
<text x="115.3" y="80.1">VCC</text>
<text x="115.5" y="82.2">GND</text>
<text x="101.1" y="94.9">A16</text>
<text x="101.1" y="92.8">A17</text>
<text x="101.1" y="90.7">A18</text>
<text x="115.5" y="94.9">/CE</text>
<text x="101.1" y="101.3">A13</text>
<text x="101.1" y="99.2">A14</text>
<text x="101.1" y="97.1">A15</text>
<text x="115.3" y="99.2">/WE</text>
<text x="115.5" y="97.1">/OE</text>
<text x="101.1" y="107.7">A10</text>
<text x="101.1" y="105.5">A11</text>
<text x="101.1" y="103.4">A12</text>
<text x="101.1" y="111.9">A8</text>
<text x="101.1" y="109.8">A9</text>
<text x="101.1" y="118.3">A5</text>
<text x="101.1" y="116.2">A6</text>
<text x="101.1" y="114">A7</text>
<text x="116.6" y="118.3">D5</text>
<text x="116.6" y="114">D7</text>
<text x="116.6" y="116.2">D6</text>
<text x="101.1" y="124.6">A2</text>
<text x="101.1" y="122.5">A3</text>
<text x="101.1" y="120.4">A4</text>
<text x="116.5" y="120.4">D4</text>
<text x="116.6" y="124.6">D2</text>
<text x="116.6" y="122.5">D3</text>
<text x="101.1" y="128.9">A0</text>
<text x="101.1" y="126.8">A1</text>
<text x="116.6" y="128.9">D0</text>
<text x="117" y="126.8">D1</text>
</g>
<g font-size="1.7">
<text x="119.9" y="81.2">16</text>
<text x="119.9" y="79.1">32</text>
<text x="99.3" y="89.7">1</text>
<text x="98.1" y="91.8">30</text>
<text x="99" y="93.9">2</text>
<text x="119.9" y="93.9">22</text>
<text x="98.1" y="100.3">28</text>
<text x="98.2" y="98.2">29</text>
<text x="99" y="96.1">3</text>
<text x="119.9" y="96.1">24</text>
<text x="119.9" y="98.2">31</text>
<text x="98.1" y="106.7">23</text>
<text x="98.1" y="104.6">25</text>
<text x="98.9" y="102.4">4</text>
<text x="98.1" y="110.9">27</text>
<text x="98.2" y="108.8">26</text>
<text x="99" y="113">5</text>
<text x="119.9" y="113">21</text>
<text x="99" y="117.3">7</text>
<text x="99" y="119.4">8</text>
<text x="99" y="115.2">6</text>
<text x="119.9" y="119.4">18</text>
<text x="119.9" y="117.3">19</text>
<text x="119.9" y="115.2">20</text>
<text x="98.5" y="123.7">10</text>
<text x="98.9" y="125.8">11</text>
<text x="99" y="121.5">9</text>
<text x="119.9" y="125.8">14</text>
<text x="119.9" y="123.7">15</text>
<text x="119.9" y="121.5">17</text>
<text x="98.5" y="127.9">12</text>
<text x="119.9" y="127.9">13</text>
<text x="66.2" y="218.7" transform="rotate(-90 66.2 218.7)">1</text>
<text x="75.7" y="218.7" transform="rotate(-90 75.7 218.7)">1</text>
<text x="85.3" y="218.7" transform="rotate(-90 85.3 218.7)">1</text>
<text x="93.7" y="218.7" transform="rotate(-90 93.7 218.7)">1</text>
<text x="102.2" y="218.7" transform="rotate(-90 102.2 218.7)">1</text>
<text x="66.2" y="222.7" transform="rotate(-90 66.2 222.7)">2</text>
<text x="75.7" y="222.7" transform="rotate(-90 75.7 222.7)">2</text>
<text x="85.3" y="222.7" transform="rotate(-90 85.3 222.7)">2</text>
<text x="93.7" y="222.7" transform="rotate(-90 93.7 222.7)">2</text>
<text x="102.2" y="222.7" transform="rotate(-90 102.2 222.7)">2</text>
</g>
</svg>
